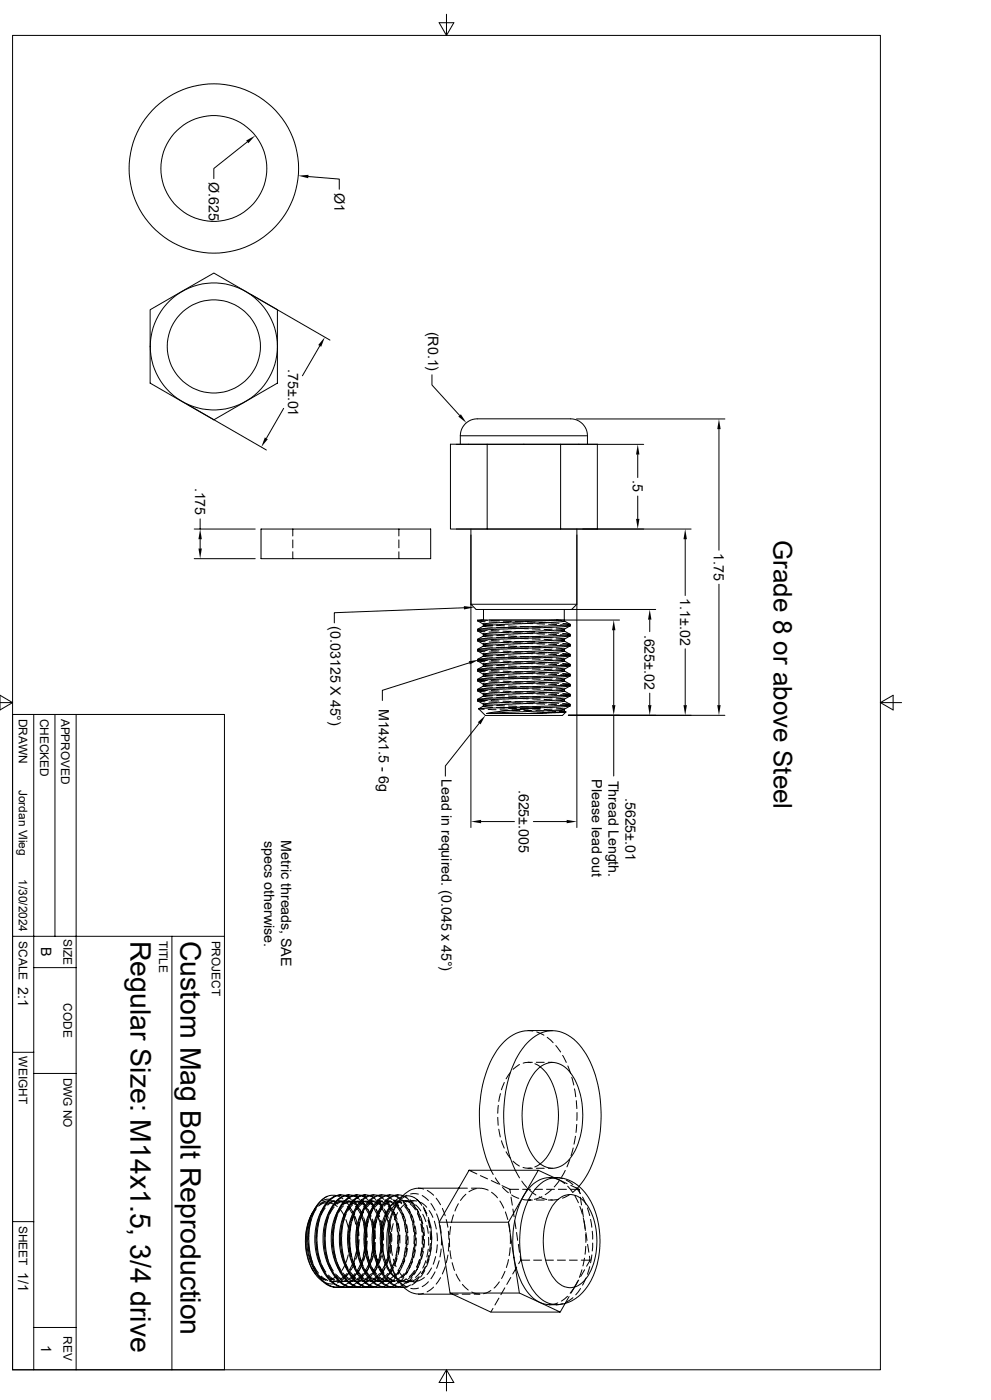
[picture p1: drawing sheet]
<svg xmlns="http://www.w3.org/2000/svg" width="297mm" height="420mm" viewBox="0 0 297 420" stroke-linecap="round" stroke-linejoin="round" font-family="sans-serif">
<g fill="none" stroke="#000" stroke-width=".3">
<path d="M3.8 10.6h260.1v400.3h-260.1zM133.8 4.3v6.3l2.2-3.8h-4.4l2.2 3.8M74.1 42.6l-10 7.9v3.1M92.4 53l9.3 .7v3.1M45 92.9l19.1-11 19 11v22l-19 11-9.6-5.5-9.5-5.5zM75.1 88.3l23.8 13.7M95.8 103.8l-5.2 8.9M129.5 112.4v3.1l8.3 9.1M56.1 121.3l23.7 13.7M85 122.5l-5.2 9M138 130.7h38.1M138 130.7v2.6"/>
<path d="M140.5 133.3h16.5M146 133.3v25.4M172.8 125.7h44.5M173.5 133.3h-5.5v25.4h11v-25.4M176.1 130.7v2.6M176.1 130.7a5.3 5.3 0 0 0-6.3-5.1h-25.6a5.3 5.3 0 0 0-6.2 5.1M191.1 136.4v6.9M192.9 133.3h-57.9v25.4h33M215.5 128.7v36.4M58.2 158.7h18.3M60 155.7v3M78.2 158.7h50.9v8.9h-50.9z"/>
<path d="M87.8 158.7v2.1M119.5 158.7v2.1M136.8 158.7h70.3M141.1 158.7v89.5M172.9 158.7v22.6l-1.6 1.5h-28.6l-1.6-1.5h31.8M191.1 148.8v6.9M58.2 167.6h18.3M60 161.8v2.7M87.8 162v2.3M87.8 165.5v2.1M119.5 162v2.3M119.5 165.5v2.1"/>
<path d="M172.9 160.5v87.7M205.4 161.8v16.8M215.5 175.3v36.2M139.1 182.3l-38.9 1.5v3.1M140.7 198.8l-26.1 8.3v3M143.2 188.8l2.8 .3M143.2 191.8l2.8 .3M143.2 194.8l2.8 .3M143.2 197.8l2.8 .3M143.2 195.3l2.2 .2M143.2 189.3l2.2 .2M143.2 188.8h.1"/>
<path d="M143.2 191.8h.1M143.2 194.8h.1M143.2 197.8h.1M143.2 188.8v.4M143.2 191.8v.4M143.2 194.8v.4M143.2 197.8v.4M143.2 186.3l1.7 .9M143.2 189.3l1.7 .9M143.2 192.3l1.7 1M143.2 195.3l1.7 1M143.2 198.3l1.7 1"/>
<path d="M143.2 198.3l2.2 .2M143.2 192.3l2.2 .2M143.2 186.3l2.2 .2M144.5 186l1.6 .1M144.5 186h22.4M144.5 186l-1.3 .3M144.5 186h-1.3v.2M144.9 187.2l2.8 .3M144.9 190.2l2.8 .3M144.9 196.2l2.8 .4M144.9 199.2l2.8 .4M144.9 196.2v.6"/>
<path d="M144.9 187.2v.6M144.9 190.2v.6M144.9 193.3v.5M144.9 199.2v.6M144.9 196.2h.1M144.9 199.2h.1M144.9 187.2h.1M144.9 190.2h.1M144.9 193.3h.1M144.9 187.8l2.7 .3M144.9 190.8l2.7 .3M144.9 193.8l2.7 .3"/>
<path d="M144.9 196.8l2.7 .3M144.9 199.8l2.7 .4M144.9 193.3l2.8 .2M144.9 187.8h.1M144.9 190.8h.1M144.9 193.8h.1M144.9 182.8v3.2M144.9 193.2v.1M144.9 187.8l-1.7 1M144.9 190.8l-1.7 1M144.9 193.8l-1.7 1M144.9 196.8l-1.7 1"/>
<path d="M144.9 199.8l-1.7 1M146.6 189.6l2.4 .1M146.6 198.6l2.4 .1M146.6 195.6l2.4 .1M146.6 192.6l2.4 .1M146.6 186.6l2.4 .1M146.7 186h39M147.2 189.2l2.4 .1M147.2 195.2l2.4 .1M147.2 198.2l2.4 .1M147.2 192.2l2.4 .1M147.3 186.2l2.3 .1"/>
<path d="M148.8 188.2l2.4 .1M148.8 191.2l2.4 .1M148.8 194.2l2.4 .2M148.8 197.2l2.4 .1M148.8 187.6l2.4 .1M148.8 190.6l2.4 .2M148.8 193.6l2.4 .2M148.8 196.6l2.4 .2M148.8 199.6l2.4 .1M150.2 198.8h2.3M150.2 195.7l2.3 .1M150.2 192.7l2.3 .1"/>
<path d="M150.2 189.7l2.3 .1M150.2 186.7l2.3 .1M150.7 189.4h2.5M150.8 192.3l2.4 .1M150.8 195.3l2.4 .1M150.8 198.3l2.4 .1M150.8 186.4h2.4M152.4 188.4l2.4 .1M152.4 191.4l2.3 .1M152.4 194.4l2.3 .1M152.4 197.4l2.4 .1M152.4 187.8l2.4 .1"/>
<path d="M152.4 190.8l2.4 .1M152.4 193.8l2.4 .1M152.4 196.8l2.4 .1M152.4 199.8l2.4 .1M153.7 198.9l2.4 .1M153.7 195.9l2.4 .1M153.7 192.9l2.4 .1M153.7 189.9h2.4M153.7 186.9h2.4M154.3 189.5l2.4 .1M154.3 192.5h2.4M154.3 195.5h2.4"/>
<path d="M154.3 198.5h2.4M154.4 186.5l2.4 .1M155.9 194.5l2.4 .1M156 188.5l2.3 .1M156 191.5l2.3 .1M156 197.5l2.3 .1M156 187.9l2.4 .1M156 196.9l2.4 .1M156 190.9l2.4 .2M156 193.9l2.4 .2M156 199.9l2.4 .1M157.3 190l2.4 .1"/>
<path d="M157.3 199l2.4 .1M157.3 196l2.4 .1M157.3 193l2.4 .1M157.3 187l2.4 .1M157.9 189.6l2.4 .1M157.9 195.6l2.4 .1M157.9 198.6l2.4 .1M157.9 192.6l2.4 .1M158 186.6l2.4 .1M159.5 188.7l2.4 .1M159.5 191.7l2.4 .1M159.5 194.7l2.4 .1"/>
<path d="M159.5 197.7l2.4 .1M159.6 188.1l2.3 .1M159.6 191.1l2.3 .1M159.6 194.1l2.3 .1M159.6 197.1l2.3 .1M160.9 199.1l2.3 .1M160.9 196.1l2.3 .1M160.9 193.1l2.3 .1M160.9 190.1l2.3 .1M160.9 187.1l2.3 .1M161.5 189.7l2.4 .1M161.5 192.7l2.4 .1"/>
<path d="M161.5 195.7l2.4 .1M161.5 198.7l2.4 .1M161.5 186.7l2.5 .1M163.1 188.8l2.4 .1M163.1 191.8l2.3 .1M163.1 194.8l2.3 .1M163.1 197.8l2.4 .2M163.1 188.2l2.4 .1M163.1 191.2l2.4 .1M163.1 194.2l2.4 .2M163.1 197.2l2.4 .2M164.4 199.3l2.4 .1"/>
<path d="M164.4 196.3l2.4 .1M164.4 193.3l2.4 .1M164.4 190.2l2.4 .2M164.4 187.2l2.4 .2M165.1 189.9h2.3M165.1 192.9l2.3 .1M165.1 195.9l2.3 .1M165.1 198.9l2.3 .1M165.1 186.9l2.4 .1M166.6 192l2.4 .2M166.6 195l2.4 .2M166.7 189l2.3 .3"/>
<path d="M166.7 198l2.3 .2M166.7 188.4l2.3 .3M166.7 191.4l2.3 .3M166.7 197.4l2.3 .3M166.7 194.4l2.4 .3M166.9 186l1.4 .1M166.9 186h2.3v.3M166.9 186l-18.9 .9-3.1 .3M168 190.4l2.9 .4M168 199.4l2.9 .3M168 196.4l2.9 .4M168 193.4l2.9 .4"/>
<path d="M168 187.4l2.9 .3M168.6 190l2.2 .3M168.6 196l2.2 .3M168.6 199.1l2.2 .2M168.7 193l2.1 .3M168.7 187l2.2 .3M169.1 186.3l-2.4 .3-16.3 .7-5.5 .5M169.1 192.3l-2.5 .4-18.1 .7-3.6 .4M169.1 195.3l-3.3 .4-16.5 .7-4.4 .4M169.1 186.3h.1M169.1 189.3h.1M169.1 192.3h.1"/>
<path d="M169.1 195.3h.1M169.1 198.3l1.8 1M169.1 182.8v3.2M169.2 189.3l-3.3 .4-16.5 .7-4.5 .4M169.2 197.7l-.1 .7-1.5 .2-18.4 .8-4.3 .4M169.2 188.7v.6M169.2 191.7v.6M169.2 194.7v.6M169.2 191.7h.1M169.2 194.7h.1M169.2 197.7h.1M169.2 186.3l1.7 1"/>
<path d="M169.2 189.3l1.7 1M169.2 192.3l1.7 1M169.2 195.3l1.7 1M170.8 190.3l-3.3 .4-19.6 .7-4.7 .4M170.8 193.3l-3.3 .4-19.8 .7-4.5 .4M170.8 196.3l-3.5 .4-19.7 .7-4.4 .4M170.8 199.3l-2.8 .3-20.4 .8-4.4 .4M170.9 187.3v.4l-1.9 1.1-.8 .1-20.3 1-3 .3M170.9 190.8l-1.9 1-.8 .1-19.6 .9-3.7 .4M170.9 193.8l-1.9 1-1.3 .2-18.3 .8-4.5 .4M170.9 196.8l-1.8 1-1.4 .2-18.4 .8-4.4 .4M170.9 199.8l-1.8 1-1 .2-19.7 .8-3.5 .4"/>
<path d="M170.9 187.3l-3.3 .4-19.7 .7-4.7 .4M170.9 199.8l-4.4 .4-19.6 .7-3.7 .4M170.9 196.8l-4.2 .3-19.8 .8-3.7 .4M170.9 193.8l-4.1 .3-20.6 .8-3 .4M170.9 190.8l-5 .4-20.4 .7-2.3 .4M170.9 187.7l-4.9 .5-19.7 .7-3.1 .4M170.9 187.7h.1M170.9 190.8h.1M170.9 190.3v.5M170.9 193.3v.5M170.9 196.3v.5M170.9 199.3v.5"/>
<path d="M170.9 196.8h.1M170.9 193.8h.1M170.9 182.8h25.6M183.9 189.1v22.4M194.7 185.9v3.6M205.4 194.6v16.9M0 210.8h3.8l-3.8-2.2v4.4l3.8-2.2M3.8 214.3h63.5v196.6h-63.5zM10.1 214.3v196.6M16.5 214.3v66.6M22.8 214.3v196.6M143.2 200.8l2.8 .3"/>
<path d="M143.2 203.8l2.8 .3M143.2 206.8l2.8 .3M143.2 209.8l2.8 .3M143.2 210.3l2.2 .2M143.2 204.3l2.2 .2M143.2 201.3l2.2 .2M143.2 200.8h.1M143.2 200.8v.5M143.2 203.8v.5M143.2 206.8v.5M143.2 209.8v.5M143.2 209.8h.1"/>
<path d="M143.2 201.3l1.7 1M143.2 204.3l1.7 1M143.2 207.3l1.7 .9M143.2 210.3l1.7 .9M143.2 207.3l2.2 .2M143.5 212.6l5.2-.3h13.3l-11 1-5.1 .7M143.5 212.6l1.6 .2M143.5 212.6l2 2h23.1l1-1M143.6 217l-10.1 12.8v3M144.9 205.2l2.8 .4M144.9 208.2l2.8 .4M144.9 208.2v.6"/>
<path d="M144.9 211.2v.6M144.9 202.2v.6M144.9 205.2v.6M144.9 205.2h.1M144.9 208.2h.1M144.9 208.2v.1M144.9 211.2v.1M144.9 202.8l2.7 .4M144.9 205.8l2.7 .4M144.9 208.8l2.7 .4M144.9 211.8l2.7 .4M144.9 202.2l2.8 .4"/>
<path d="M144.9 211.2l2.8 .4M144.9 202.8h.1M144.9 205.8h.1M144.9 202.2h.1M144.9 211.2h.1M144.9 211.8l-1.4 .8M144.9 202.8l-1.7 1M144.9 205.8l-1.7 1M144.9 208.8l-1.7 1M146.3 212.9h2.4M146.6 210.6l2.4 .1M146.6 204.6l2.4 .1"/>
<path d="M146.6 207.6l2.4 .1M146.6 201.6l2.4 .1M147.2 201.2l2.4 .1M147.2 204.2l2.4 .1M147.2 210.2l2.4 .1M147.2 207.2l2.4 .1M148.8 200.2l2.4 .1M148.8 203.2l2.4 .1M148.8 206.2l2.4 .1M148.8 209.2l2.4 .1M148.8 212.2l2.4 .1M148.8 202.6l2.4 .1"/>
<path d="M148.8 205.7h2.4M148.8 208.6l2.4 .1M148.8 211.6l2.4 .2M149.9 212.9l2.4 .1M150.2 210.8l2.3 .1M150.2 207.8l2.3 .1M150.2 204.8l2.3 .1M150.2 201.8h2.3M150.7 210.4h2.5M150.8 201.3l2.4 .1M150.8 204.3l2.4 .1M150.8 207.3l2.4 .1"/>
<path d="M152.4 200.4l2.3 .1M152.4 203.4l2.3 .1M152.4 206.4l2.3 .1M152.4 209.4l2.3 .1M152.4 212.4l2.3 .1M152.4 202.8l2.4 .1M152.4 205.8l2.4 .1M152.4 208.8l2.4 .1M152.4 211.8l2.4 .1M153.5 213l2.3 .1M153.7 210.9l2.4 .1M153.7 207.9l2.4 .1"/>
<path d="M153.7 204.9l2.4 .1M153.7 201.9l2.4 .1M154.3 201.5h2.4M154.3 204.5l2.4 .1M154.3 207.5l2.4 .1M154.3 210.5l2.4 .1M155.9 200.5l2.4 .1M155.9 203.5l2.4 .1M155.9 212.6h2.4M156 206.5l2.3 .1M156 209.5l2.3 .1M156 206h2.4"/>
<path d="M156 209h2.4M156 202.9l2.4 .1M156 212h2.4M157 213.1l2.4 .1M157.3 211l2.4 .1M157.3 205l2.4 .1M157.3 208l2.4 .1M157.3 202l2.4 .1M157.9 201.6l2.4 .1M157.9 204.6l2.4 .1M157.9 210.6l2.4 .1M157.9 207.6l2.4 .1"/>
<path d="M159.5 200.7l2.4 .1M159.5 203.7l2.4 .1M159.5 206.7l2.4 .1M159.5 209.7l2.4 .1M159.5 212.7l2.4 .1M159.6 200.1l2.3 .1M159.6 203.1l2.3 .1M159.6 206.1l2.3 .1M159.6 209.1l2.3 .1M159.6 212.1l2.3 .1M160.6 213.2l2.4 .1M160.9 211.2h2.3"/>
<path d="M160.9 208.2h2.3M160.9 205.1l2.3 .1M160.9 202.1l2.3 .1M161.5 201.7l2.4 .1M161.5 204.7l2.4 .1M161.5 207.7l2.4 .1M161.5 210.7l2.4 .1M163.1 200.8l2.3 .2M163.1 203.8l2.3 .2M163.1 206.8l2.3 .2M163.1 209.8l2.3 .1M163.1 212.9h2.3"/>
<path d="M163.1 200.2l2.4 .2M163.1 203.2l2.4 .2M163.1 206.2l2.4 .2M163.1 209.3l2.4 .1M163.1 212.3h2.4M164.2 213.3l2.3 .1M164.4 211.3l2.4 .1M164.4 208.3l2.4 .1M164.4 205.3l2.4 .1M164.4 202.3l2.4 .1M165.1 201.8l2.3 .2M165.1 204.9l2.3 .1"/>
<path d="M165.1 207.9l2.3 .1M165.1 210.9l2.3 .1M166.6 201l2.4 .3M166.6 204l2.4 .3M166.6 213l2.4 .3M166.7 207l2.3 .3M166.7 210l2.3 .3M166.7 200.4l2.3 .3M166.7 206.4l2.3 .3M166.7 209.4l2.3 .3M166.7 203.4l2.4 .3M166.7 212.4l2.4 .3"/>
<path d="M167.7 213.4l1.9 .2M168 211.5l2.9 .3M168 205.4l2.9 .3M168 208.4l2.9 .3M168 202.4l2.9 .3M168.6 202.1l2.3 .2M168.6 205.1l2.2 .2M168.6 211l2.2 .3M168.7 208.1l2.2 .2M169.1 207.3h.1M169.2 201.3l-2.8 .4-18.1 .7-3.4 .4M169.2 204.3l-2.9 .4-16.4 .7-5 .4"/>
<path d="M169.2 207.3l-3 .4-17.2 .7-4.1 .4M169.2 210.3l-3 .4-16.4 .7-4.9 .4M169.2 213.3l-3 .4-8.1 .3M169.2 209.8h.1M169.2 200.7v.6M169.2 203.8v.5M169.2 206.8v.5M169.2 209.8v.6M169.2 212.7v.6M169.2 200.7h.1M169.2 203.8h.1M169.2 206.8h.1"/>
<path d="M169.2 201.3l1.7 1M169.2 204.3l1.7 1M169.2 207.3l1.7 1M169.2 210.3l1.7 1M169.2 213.3l.4 .3M169.6 213.6l-10.4 .4h-13.3M170.3 214.6h47M170.8 205.3l-2.9 .4-21.3 .8-3.4 .3M170.8 211.3l-3.8 .4-17 .6M170.9 202.8l-1.8 1-1.5 .2-18.5 .8-4.2 .4M170.9 205.8l-1.8 1-.7 .1-19.4 .9-4.1 .4M170.9 208.8l-1.8 1-1.1 .2-19.8 .9-3.3 .3"/>
<path d="M170.9 211.8l-1.8 1-1.2 .2-22 1M170.9 202.3l-2.9 .3-20.5 .8-4.3 .4M170.9 208.3l-3 .4-19.6 .7-5.1 .4M170.9 211.8l-8.9 .5M170.9 208.7l-3.6 .4-20.6 .8-3.5 .4M170.9 205.7l-4.5 .5-19.7 .7-3.5 .4M170.9 202.7l-3.5 .4-19.7 .7-4.5 .5M170.9 202.7h.1M170.9 205.7h.1M170.9 208.7h.1M170.9 202.3v.4M170.9 205.3v.4"/>
<path d="M170.9 208.3v.4M170.9 211.3v.5M183.9 214.6v18.2M194.7 207.9v3.6M263.9 210.8l3.8 2.2v-4.4l-3.8 2.2h6.3M144.2 246.5h10M159.9 246.5h9.9M3.8 280.9h63.5M10.1 290.3h12.7M51.5 280.9v130M3.8 315.7h6.3M155.7 319.4l-1.9 1.4"/>
<path d="M158.3 309.2a12.4 12.4 0 0 0-10 7 39.5 39.5 0 0 0-.5 36.1M158.3 318.7h1.3M159.1 318.8l-2.3 .1M160.3 319.1a13 13 0 0 1 6.4 9.5 24.4 24.4 0 0 1-3 18.7l-1.8 1.9-1.6 .9M160.7 318.7h2.4M160.9 309.6l2.1 1M164 311.2l1.8 1.6M164.3 318.7h1.3M165.6 309.2h-7.3l1.4 .1M166.6 313.6l1.4 2M168.6 316.6l1.1 2.1M170.2 319.8l.8 2.2"/>
<path d="M10.1 322h12.7M149.2 335.2l.1 2.4M149.4 331.6l-.2 2.4M149.5 338.8l.4 2.3M150 328.1l-.5 2.3M151.1 324.7l-.8 2.2M153 321.7l-1.3 1.9M161 320.8a6 6 0 0 1 9.7 .7 23.5 23.5 0 0 1 3.2 19.3 13.8 13.8 0 0 1-5.8 9 6.4 6.4 0 0 1-8.3-2.9 24.2 24.2 0 0 1 0-24.6zM171.4 323.2l.6 2.3M172.2 326.6l.4 2.4M172.7 330.2l.2 2.4M172.8 337.3l-.2 2.4"/>
<path d="M172.9 333.8v2.3M98 358.9a11.3 11.3 0 0 0-5.2 7.8M98 358.9l1.3-.3h1.2l1.4 .4 .9 .7M98 358.9l-1.6 1.1-1.5 1.9-1.1 2.3-.7 2.4-.6 4.6 .5 5.3 .9 2.8 1 2.3 1.1 1.6 1.2 1.4 1.8 1.1 1.4 .5h1.4l1.8-.7M98.8 359.7l-1.3 .1-.9 .5M102.4 358.5l-1.6 .1-1.5 .8-1.3 1.2-1.2 1.7-.8 1.8-.8 2.5-.5 3.4v2.7l.2 2.5 .6 2.9 1.9 4.2 1.3 1.7 1.3 1.1 1.8 .9 1.8 .2M103.3 358.6l2 1.2M104.8 359.2l-2.1-.7-1.7 .2-2 1.2-1.4 1.7-1.4 2.8-.7 2.6-.5 3.2v3l.3 2.5 .9 3.3 1.2 2.7 1.3 1.9 1.6 1.5 2 .9 2 .2 1.8-.6M104.8 358.5l-1.2 .1-1.4 .5-1.7 1.5-1.1 1.5-1 2-.8 2.6-.4 3.3-.1 2.5 .3 3 .7 2.9 1 2.5 1.1 1.9 1.4 1.6 1.3 1 1.7 .7 1.4 .1M105.7 359.9l1.5 1.8M105.7 358.7l2 1.1M107.2 359.2l-1.8-.7-2 .2-1.7 1-1.7 1.9-1.4 2.8-.8 3-.3 2.8v2.8l.3 2.7 .9 3.4 1.1 2.6 1.4 1.9 1.2 1.3 2 1.1 2.3 .2 1.8-.6"/>
<path d="M107.3 358.5l-1.4 .1-1.5 .7-1.5 1.3-1.2 1.7-1.1 2.5-.5 1.9-.5 3.3v2.7l.3 2.8 .6 2.9 .9 2.3 1.2 2 1.4 1.7 1.2 .9 1.6 .7 1.7 .2M108.2 359.9l1.5 1.8M108.2 358.6l2 1.2M109.7 359.2l-1.8-.7-1.7 .1-1.6 .8-1.6 1.4-1.4 2.3-.8 2.3-.7 3.4-.2 3.6 .3 3.3 .9 3.4 1.1 2.5 1.4 2 1.9 1.7 1.7 .7 2 .2 1.8-.6M109.7 358.5l-1.8 .2-1.6 1-1.4 1.4-.8 1.3-.9 2.1-.7 2.2-.4 3.3-.1 2.7 .4 3.3 .6 2.4 1 2.5 1 1.8 1.6 1.8 1 .8 1.6 .7 1.8 .2M110.6 359.9l1.5 1.8M110.6 358.7l2 1.1M112.1 359.2l-2.1-.7-1.6 .2-1.8 1-1.7 1.9-1.4 2.8-.8 3-.3 2.8v3l.4 3.2 .8 2.7 1.2 2.7 1.3 1.8 1.6 1.5 1.6 .9 2.3 .2 1.9-.6M112.2 358.5l-1.7 .2-1.5 .8-1.3 1.2-1.3 2-.9 2.2-.7 2.6-.3 5.2 .4 3.3 .6 2.6 1.6 3.5 1.5 1.9 1.3 1.1 1.8 .9 1.7 .2M113.1 359.9l1.5 1.8M113.1 358.6l2 1.2M114.6 359.2l-1.7-.7-1.6 .1-1.8 .8-1.6 1.5-1.3 2.2-.9 2.3-.7 3-.2 4 .4 3.3 .7 2.9 1.2 3 1.4 2 1.9 1.7 1.9 .8h2l1.6-.5"/>
<path d="M114.6 358.5l-1.5 .1-1.6 .8-1.3 1.3-1.2 1.7-.9 2.1-.8 2.9-.4 3.1v2.3l.4 3.2 .6 2.4 .9 2.3 1.1 2 1.6 1.9 1.3 .8 1.3 .6 1.8 .2M115.5 359.9l1.6 1.8M115.5 358.6l2.1 1.2M117.1 359.2l-2.1-.7-1.7 .2-1.9 1.1-1.5 1.8-1.3 2.4-.9 3.4-.4 2.6v3.3l.4 3.1 1 3.2 .9 2.1 1.6 2.1 1.4 1.3 2 .9 1.9 .2 1.9-.6M117.1 358.5l-1.6 .1-1.4 .7-1.5 1.4-1.1 1.7-1 2.1-.8 3-.3 2.3v3l.4 3.2 .6 2.6 1.6 3.5 1.4 1.9 1.7 1.4 1.5 .6 1.7 .2M118 359.9l1.5 1.8M118 358.7l1 .4 1 .7M119.5 359.2l-1.8-.7-1.5 .1-1.7 .7-1.7 1.6-1.4 2.4-1 2.9-.6 3.3-.1 2.9 .5 4 .8 2.9 1.1 2.4 1.5 2.1 1.5 1.3 2 1 1.8 .1 1.9-.6M119.5 358.5l-1.5 .1-1.5 .8-1.5 1.4-1.1 1.6-.9 2.1-.8 3-.4 3v2.5l.4 2.9 .6 2.5 .9 2.3 1.2 2 1.6 1.9 1.2 .8 1.6 .7 1.5 .1M120.4 358.6l2.1 1.2M120.4 359.9l1.6 1.8M120.4 359l-1.3 .7-1.5 1.3-.9 1.3-1 2.1-.6 2-.5 2.7-.2 3 .2 2.3"/>
<path d="M121.6 358.7l2 .3a5.6 5.6 0 0 1 2.5 2M121.9 358.6l-1.9 1.4M122 359.2l-1.8-.7-1.9 .1-1.8 1-1.7 2-1.3 2.6-.9 3-.4 2.8v2.6l.2 2.7 .8 3.4 1.3 2.9 1.2 1.9 1.7 1.6 1.8 .9 1.4 .2 1.7-.2M122.9 359.9l1.5 1.8M123.1 358.2h2.3M124.9 359.8l1.5 1.8M125.4 356.4h14.7M125.4 356.4a8.3 8.3 0 0 0-6.9 5.6 24.9 24.9 0 0 0 1 22.4 7.8 7.8 0 0 0 5.9 3.8M125.4 356.4l1.6 .3M126.5 358.6l1.9 1.5M128.1 357.1l1.9 1.5M130.7 359.5l1.3 1.9"/>
<path d="M139.6 358.3l-1.6 1.8M140.6 351.1l-9 15.5M140.6 351.1l2.3 1.1M140.6 351.1h20.7M141.3 356.4h2.5M142.7 356.6l-2.2 .9M144 352.7l2.1 1M144 356.5l2.3 .5M147.2 354.2l2.2 1M147.3 357.7l1.8 1.6M148.5 353.4l1.3 1.9M150.3 342.2l.8 2.2"/>
<path d="M150.5 355.7l2.3 1.1M150.6 356.2l1.8 1.6M151.7 345.5l1.3 2M153.2 359.2l.3 2.3M153.3 358.5l2.2 1M153.8 348.4l1.9 1.4M155.4 356.8h-2.6l.2 1.2M155.7 353.4a39.6 39.6 0 0 1-3.1-30.4 20.8 20.8 0 0 1 8.8-12.7 9.3 9.3 0 0 1 11.4 2.2 31 31 0 0 1 7.3 20.6 34.4 34.4 0 0 1-5.9 21.9l-2.5 2.7M156.4 354.3l1.5 1.9M156.6 359.8l2.4 .2M156.6 356.8h2.4M156.8 350.2l2.3 .2"/>
<path d="M158.3 350.5h1.3M158.7 357l1.9 1.5M160.2 356.8h2.4M160.7 350.5h2.4M161.6 359.1l2.3 .7M162.4 359l-2.3 .8M163.8 356.8h2.4M164.3 350.5h1.3M164.6 353.3a9.4 9.4 0 0 0-7.7 5.6 29.5 29.5 0 0 0 .5 27.7 9 9 0 0 0 7.2 4.8M164.6 353.3l2.9 .6M164.6 353.3h3.1l2.6 .6 2.6 1.5 2.1 2 2 2.9 1.4 3 1.1 4.3 .3 3.1-.1 3.9-.8 4.9-1 3-1.4 2.8-1.9 2.4-2 1.8-3.1 1.5-2.8 .4M165.3 356.9l-1.9 1.5"/>
<path d="M167.3 356.8h2.5M167.4 359.8l-2.3 .2M167.5 353.9l1.7 1.1M167.5 353.9l-6.2-2.8-8.9 15.5M167.5 353.9l2.5 1.2M167.6 354.2l-1.5 1.9M168.6 353.6a7.6 7.6 0 0 0-8.5 3.5 27.8 27.8 0 0 0-3.9 20.6 18.8 18.8 0 0 0 6.7 12.5l1.5 .7 2.3 .5M169.4 351.1l-1.1 2.1M169.7 354l2 1.4M170.1 355.9l1.5 1.8M170.7 358.4l-2.1 1.1M170.8 347.8l-.9 2.3"/>
<path d="M170.9 356.8h2.7M171.1 355.6l2.5 1.2 .2 1.2M171.8 344.4l-.6 2.3M172.3 358.7l1.1 2.1M172.5 340.9l-.5 2.3M172.6 356.2l1.4 1.9M173.9 359.2l.4 2.3M174.6 359.1l1 2.2M3.8 366.5h6.3M92.4 373l.3 2.4M92.5 369.5l-.1 2.4M93 376.6l.7 2.2"/>
<path d="M93.2 366l-.5 2.3M93.3 364.6l-.9 2.4-.7 3.5v2.8l.3 2.9 .7 2.5 1 2.3 1.4 2 1.4 1.2M93.3 364.6l-1.2 3.9-.2 2.3 .1 3 1 4.4 1 2.3 .9 1.3M93.5 364.1a18.3 18.3 0 0 0 0 16.4M93.7 363.7l-.2 .4M94.2 379.9l1.3 2M94.2 362.8l-1.2 3-.8 4.2v3.3l.8 4.5 1.3 3.3 2.1 3 2.3 1.7 2.1 .4M94.4 362.5l-.2 .3M94.7 362.4l-1.2 1.7M94.7 362.8l-1.1 2.1M94.9 372.6l.2 2.4M95 369.1l-.2 2.3"/>
<path d="M95.1 361.8l-1.8 2.8M95.3 376.1l.7 2.3M95.6 361l-1.4 1.8M95.8 365.6l-.6 2.3M96.4 379.5l1.3 2.1M97 362.3l-1.2 2.1-.8 2.2-.5 2.6-.1 3.6 .6 4.2 1 2.6 1.4 2.2M97.3 372.2l.2 2.4M97.4 360.5l-1.9 1.3M97.5 362.4l-1.2 2M97.5 368.6l-.2 2.4M97.7 375.7l.6 2.3M97.8 360.8l-.8 .1-1.4 .8"/>
<path d="M98.2 360.2l-.8 .2-1.3 .7M98.4 365.2l-.7 2.3M98.6 360.2l.9 .1 1.3 .5M98.6 360.2h.2M98.7 379.1l1.2 2.1M99 360.9l2.1 1M99.5 362.3l-1.3 2.1-.7 2.2-.6 2.5-.1 3.7 .7 4.2 1 2.8 1.3 2M99.7 371.7l.2 2.4M99.9 360.3l-1 .4-1.1 .7M100 360.1l1.1 .9-1.7-.7M100 368.2l-.2 2.3M100.1 375.3l.5 2.3"/>
<path d="M100.2 362.1l-1.3 2M100.3 360.3l-1 .4-1.1 .8M100.8 360.2h.4M101 378.7l1.1 2.2M101 364.7l-.7 2.3M101.1 360.2l1 .2 1.2 .7M101.4 360.2l1.3 .3 .9 .6M101.9 362.8l1.3 2M101.9 362.3l-1 1.7-1 2.7-.6 3.3v2.7l.3 2.7 .7 2.7 1 2.4 1 1.3M102.2 371.3l.1 2.4M102.4 360.3l-1.1 .4-1 .7M102.4 374.9l.6 2.3"/>
<path d="M102.6 367.7l-.4 2.4M102.9 361.7l-1.4 2M103.2 360.2l-1 .3-1.2 .7M103.2 360.2h.5M103.2 379.8l-1.3 2M103.3 378.3l1 2.2M103.5 360.2l1.1 .3 1.1 .6M103.7 360.4l1.4 2M103.7 365.9l.7 2.3M103.7 364.3l-.8 2.3M104.1 361.9l1.4 2M104.4 376.5l-.7 2.3"/>
<path d="M104.4 360.3l1.1 .4 .9 .6M104.4 362.3l-1 1.5-1.1 2.9-.5 3.3-.1 3 .5 3.2 .8 2.6 1.7 3M104.5 361.9l1.4 1.9M104.6 369.4l.2 2.3M104.6 370.8l.1 2.4M104.8 360.3l-1.1 .4-1 .7M104.8 372.9l-.2 2.4M104.8 374.4l.5 2.4M105.1 367.3l-.4 2.4M105.6 363.4l.8 2.3M105.6 377.9l1 2.2M105.6 360.2h.5"/>
<path d="M105.7 361.4l-1.5 1.9M105.7 379l-1.1 2.1M105.9 365l.7 2.2M106 360.2l1.3 .4 .9 .5M106 360.2l-.9 .1-1.3 .7M106.1 360.7l1.3 2M106.3 378.9l-1.1 2.1M106.3 363.9l-.9 2.2M106.4 364.9l.7 2.3M106.5 377.4l-.8 2.3M106.6 361.9l1.3 2M106.7 366.8l.4 2.3"/>
<path d="M106.8 375.5l-.6 2.4M106.8 362.3l-.9 1.5-1.1 2.9-.5 2.7-.2 2.5 .7 5 1.1 2.9 1.3 2M106.8 368.4l.3 2.4M107.1 372l-.2 2.4M107.1 373.9l-.3 2.4M107.1 370.4v2.4M107.2 370.3v2.4M107.2 360.3l-2 1.1M107.2 374l.4 2.3M107.2 360.4l2 1.2M107.3 362.2l1.2 2M107.3 375.5l-.6 2.2"/>
<path d="M107.3 368.3l.3 2.4M107.6 371.9l-.2 2.4M107.7 366.9l-.5 2.3M107.8 362.8l1 2.2M107.9 377.5l.9 2.2M107.9 363.8l.8 2.2M108.1 360.2h.5M108.2 379l-1.1 2.1M108.4 365l.7 2.2M108.4 360.2l.9 .2 1.3 .7M108.5 361.1l-1.6 1.8M108.5 379.3l-1.1 2"/>
<path d="M108.6 377.8l-.8 2.3M108.6 360.7l1.3 2M108.9 360.2l-1.2 .1-1.1 .4M109 363.6l-1 2.1M109 365.3l.6 2.3M109 367.2l.3 2.3M109 361.9l1.4 2M109.1 366.1l.4 2.4M109.2 376.8l-.7 2.3M109.2 375.5l-.6 2.4M109.3 374.3l-.4 2.3M109.3 362.3l-1.2 2-.9 2.5-.5 3-.1 3 .3 2.6 .7 2.6 .8 1.9 1.2 1.9"/>
<path d="M109.3 368.4l.3 2.4M109.4 370.7l-.1 2.4M109.6 372l-.2 2.4M109.6 370v2.3M109.6 375.9l-.6 2.3M109.6 373.5l.4 2.4M109.6 369.7l.1 2.3M109.7 360.3l-2 1.1M109.7 373.2l-.3 2.4M109.9 368.8l.2 2.3M110 362.5l1.2 2.1M110.1 372.3l-.3 2.4"/>
<path d="M110.1 360.5l1.9 1.4M110.2 366.4l-.4 2.4M110.3 377.1l.7 2.2M110.3 362.8l.9 2.2M110.4 363.8l.7 2.2M110.5 360.2h.5M110.7 379l-1.1 2.1M110.8 365l.7 2.2M110.8 379.7l-1.2 2M110.9 360.2l1 .2 1.2 .7M111 377.8l-.7 2.3M111 360.7l1.4 2"/>
<path d="M111.3 360.9l-1.7 1.6M111.4 367.2l.4 2.3M111.5 361.9l1.3 2M111.5 366.1l.5 2.4M111.6 365.7l.6 2.3M111.6 363.2l-1 2.1M111.6 376.8l-.6 2.3M111.7 375.5l-.6 2.3M111.7 374.3l-.4 2.3M111.8 362.3l-1 1.5-.9 2.3-.7 3-.1 2.8 .2 2.7 .4 2.3 .9 2.5 1.5 2.4M111.8 368.4l.2 2.4M111.8 360.3l-1.2-.1-1.1 .3"/>
<path d="M111.8 370.7v2.4M112 376.3l-.7 2.3M112 372l-.2 2.4M112.1 373.1l.3 2.4M112.1 369.5l-.1 2.4M112.1 369.7l.1 2.3M112.1 360.3l-1.1 .4-.9 .7M112.1 373.2l-.2 2.4M112.4 360.4l1.6-.2 .7 .2M112.4 369.2l.1 2.4M112.5 372.7l-.3 2.4M112.6 376.6l.7 2.3"/>
<path d="M112.7 362.9l1.1 2.1M112.7 362.8l1 2.2M112.8 366l-.5 2.3M112.9 363.8l.7 2.2M112.9 360.7l1.8 1.6M113 360.2h.5M113.1 379l-1.1 2.1M113.3 365l.7 2.2M113.3 360.2l1.4 .4 .8 .5M113.5 360.7l1.3 2M113.8 380l1.3 2M113.9 367.2l.3 2.3"/>
<path d="M113.9 361.9l1.3 2M114 366.1l.4 2.4M114.1 376.7l-.6 2.4M114.1 375.5l-1.4 4.6M114.1 360.7l-1.8 1.5M114.2 362.3l-1 1.5-.8 2.1-.6 2.4-.3 2.8 .1 2.9 .4 2.2 1.5 4.1M114.2 366.1l.5 2.4M114.2 374.3l-.4 2.3M114.2 368.4l.3 2.4M114.3 370.7v2.4M114.3 362.8l-1.1 2.1M114.3 376.7l-.7 2.3"/>
<path d="M114.5 372l-.2 2.4M114.5 372.7l.1 1.7M114.6 369.7v2.3M114.6 360.3l-1.2 .5-.8 .6M114.6 373.2l-.3 2.4M114.6 374.3a12.6 12.6 0 0 0 4.4 9.3M114.6 369.1l-.1 2.4M114.9 369.7v2.3M114.9 373.2l-.3 2.4M115.2 362.8l.9 2.2M115.2 360.3l1.1-.1 1.3 .4M115.3 363.8l.7 2.2"/>
<path d="M115.4 365.6l-.6 2.3M115.4 363.3l1 2.1M115.4 360.2h.6M115.6 379l-1.1 2.1M115.7 365l.8 2.2M115.8 360.2l.9 .2 1.2 .7M115.8 360.9l1.6 1.7M116 377.8l-.9 2.3M116 360.7l1.2 2M116.3 367.2l.4 2.3M116.4 361.9l1.3 2M116.4 366.1l.5 2.4"/>
<path d="M116.5 376.8l-.6 2.3M116.6 375.5l-.6 2.4M116.6 374.3l-.4 2.3M116.7 368.4l.2 2.4M116.7 377.1l-.8 2.3M116.8 366.6l.4 2.3M116.8 370.7l-.1 2.4M116.9 372l-.1 2.4M117 360.5l-1.9 1.4M117 369.7l.1 2.3M117.1 360.3l-1.3 .5-.8 .6M117.1 362.5l-1.3 2"/>
<path d="M117.1 373.2l-.3 2.4M117.2 370.6v2.4M117.2 374.2l.4 2.4M117.3 373.6l-.3 2.4M117.3 370.1l.1 2.3M117.6 362.8l.9 2.2M117.7 363.8l.8 2.2M117.9 367.1l-.6 2.3M117.9 360.2h.5M117.9 377.7l.8 2.3M118 379l-1.1 2.1M118.1 363.6l.9 2.2"/>
<path d="M118.2 360.2l1.2 .1 1 .5M118.2 365l.7 2.2M118.2 360.2l1.1 .3 1.1 .6M118.3 362.2a22.4 22.4 0 0 0 0 20.2M118.4 377.8l-.8 2.3M118.4 360.7l1.3 2M118.5 360.7l-.9 .6-1.3 1.5-1.4 3-.8 3.6-.1 3.6 .8 4.5 1.5 3.4 2 2.3 2.1 1.1M118.6 361.2l1.5 1.8M118.8 367.2l.3 2.3M118.8 361.9l1.4 2M118.9 366.1l.4 2.4M119 361.1l-.7 1.1"/>
<path d="M119 375.5l-.6 2.3M119 377.6l-.9 2.2M119 376.7l-.6 2.4M119 361.1a13 13 0 0 0-4.4 10.2 15.2 15.2 0 0 0 3.8 11.9l.6 .4M119 374.3l-.3 2.3M119.1 368.4l.3 2.4M119.2 370.7v2.4M119.2 363.8l-1 2.1M119.3 360.8l-1 1.4M119.3 367l.4 2.3M119.4 372l-.2 2.4M119.5 369.7v2.3"/>
<path d="M119.5 373.2l-.2 2.4M119.6 360.3l1.1-.1 1.2 .4M119.7 374.1l-.4 2.3M119.8 360.3l-1.3 .7-.7 .6M119.8 370.5v2.4M120.1 362.8l.9 2.2M120.1 360.5l-1.1 .6M120.2 363.8l.7 2.2M120.4 360.2h.5M120.5 379l-1.1 2.1M120.6 365l.8 2.2M120.7 364l.9 2.3"/>
<path d="M120.9 377.8l-.8 2.3M120.9 360.7l1.2 2M121 360.2l1 .2 1.2 .6M121.2 367.2l.4 2.3M121.3 361.9l1.3 2M121.3 378l-2 4.3M121.3 366.1l.5 2.4M121.3 360.2l2.3 .6M121.4 361.5l1.4 1.9M121.5 375.5l-.6 2.3M121.5 376.8l-.7 2.3M121.5 361.1l-1.7 1.7"/>
<path d="M121.5 374.3l-.4 2.3M121.5 360.2h2.6M121.6 368.4l.2 2.4M121.6 370.7v2.4M121.8 372l-.1 2.4M121.9 367.4l.3 2.4M121.9 369.7l.1 2.3M122 373.2l-.3 2.4M122.1 374.5l-.4 2.4M122.3 371v2.3M122.6 362.8l.8 2.2M122.6 363.8l.8 2.2"/>
<path d="M122.9 361.2l1.6 1.8M122.9 379l-1.1 2.1M123.1 365l.7 2.2M123.3 360.7l1.3 2M123.4 364.4l.7 2.3M123.6 378.4l-1 2.2M123.7 367.2l.3 2.3M123.8 366.1l.4 2.4M123.9 375.5l-1.4 4.6M123.9 376.8l-.6 2.3M124 374.3l-.4 2.3M124 368.4l.2 2.4"/>
<path d="M124.1 370.7v2.4M124.1 361.8l1.4 2M124.3 372l-.2 2.4M124.4 369.7l.1 2.3M124.4 367.8l.3 2.4M124.4 373.2l-.3 2.4M124.5 374.9l-.5 2.4M124.6 361.4l1.5 1.9M124.8 371.4l-.1 2.4M124.9 360.3h-1.4l-.9 .3M125 362.8l.9 2.2M125.1 364l.9 2.2"/>
<path d="M125.1 363.8l.8 2.2M125.7 377.8l-.7 2.3M125.8 378l-1 2.2M125.9 378.8l-1.1 2.2M126 364.8l.7 2.3M126 360.7l1.9 1.5M126.1 367.2l.3 2.3M126.2 366.1l.5 2.4M126.3 367.4l.4 2.3M126.4 376.8l-.7 2.3M126.4 374.3l-.4 2.3M126.5 374.5l-.4 2.3"/>
<path d="M126.5 370.7v2.4M126.7 364.3l.9 2.2M126.7 370.9v2.4M126.8 369.7l.1 2.3M126.8 362l1.1 2.1M126.9 375.4l-.6 2.3M126.9 373.2l-.3 2.4M127 368.3l.2 2.4M127 362.6l.9 2.2M127.2 371.9l-.1 2.3M127.5 380l-1.1 2.1M127.6 378.2l-.9 2.2"/>
<path d="M127.9 367.6l.5 2.4M128.3 366l.5 2.3M128.4 365.2l.7 2.6M128.4 374.7l-.5 2.4M128.4 371.2v2.3M128.5 376.6l-.6 2.3M128.6 377.8l-.8 2.2M128.6 363.1l1.2 2.1M128.8 376.7l-.7 2.2M128.9 369.5l.1 2.4M129 373l-.3 2.4M129.1 367.8l.2 4.1"/>
<path d="M129.1 367.8l.1 .6M129.2 361.1l1.2 2M129.2 374.3l-.3 2.3M129.3 373.1l-.3 2.4M129.4 370.7l-.1 2.4M130.2 366.4l.6 2.3M130.6 377l-.8 2.3M130.9 364.2l.7 2.2M130.9 369.9l.2 2.3M131.1 373.4l-.3 2.4M131.6 378.2l-.7 2.3M131.9 367.6l.3 2.4"/>
<path d="M132.2 374.7l-.3 2.4M132.3 371.1v2.4M132.6 362.5l.8 2.2M133.4 380l-.8 2.2M133.7 365.8l.5 2.4M134.2 376.5l-.5 2.3M134.4 369.4l.1 2.4M134.5 373l-.1 2.3M134.7 371.6v2.4M134.9 375.2l.3 2.4M135 368l-.2 2.4M135.5 378.8l.7 2.3"/>
<path d="M135.9 364.4l-.6 2.4M137.4 361.1l-1 2.2M149.8 360.3l1.2 2.1M151.5 363.6l.7 2.2M152.4 377.9l-.6 2.3M152.4 367l.4 2.4M152.9 374.3l-.3 2.4M153 370.6v2.5M153.7 362.7l.4 2.3M154.3 366.2l.3 2.4M154.8 369.7l.4 2.4M155.4 373.3l.3 2.4"/>
<path d="M155.9 376.8l.2 1.2M156.1 378l-.7 1.1M156.1 378h2.6M158.3 360h1.3M159.9 378h2.4M160.7 360h2.4M163.5 378h2.4M164.3 360h1.3M166.6 360.4a5.4 5.4 0 0 1 9 .7 20.9 20.9 0 0 1 0 22.4 5.5 5.5 0 0 1-9.5 0 20.9 20.9 0 0 1 0-22.4zM167 378h2.5M170.6 378h2.4M173.8 361.9l.7 2.3"/>
<path d="M174.2 378h2.7M174.5 362.7l.3 2.3M174.8 365.3l.6 3.8M175 366.2l.4 2.4M175.2 377.4l-.5 2.4M175.5 370.3l.1 2.4M175.6 373.9l-.3 2.4M175.6 369.8l.3 2.3M176.1 362.4l.6 2.3M176.1 373.3l.4 2.4M176.7 376.9l.2 1.1-1.1 1.9M176.7 380l-.6 2.3"/>
<path d="M177 365.8l.4 2.4M177.4 376.5l-.4 2.3M177.5 369.4l.1 2.3M177.6 372.9l-.1 2.4M10.1 398.2h12.7M93.5 380.5l1.2 1.8M93.5 380.5l.4 .8M95.7 383l.5 .4 1.6 .5M95.7 382.7l2 1.4M96.3 382.8l2 1.3M96.5 384.2v.1M97.5 384.8l1.2 .3h1.2"/>
<path d="M98.2 382.7l1.9 1.4M98.4 382.5l1.9 1.5M99.5 384.5h.5M100.6 382.2l1.8 1.6M100.6 382.7l2 1.4M100.8 386.2h.3M101.1 382.7l-.9 .7-1.2 .4M101.1 384.2l-.9 .2h-1.4M101.7 384.1l-1.2 .4-1.1-.1M102 384.5h.4M102.3 386l-1.5 .2M102.7 381.8l1.7 1.7"/>
<path d="M103 383.6l-2 1.3M103.1 382.7l1.9 1.4M103.4 384.2l1.2 .3 1.2-.1M103.6 384.2l-1.2 .3-1.1-.1M103.8 384.3l-.9 .2-1.5-.2M104 382.1l-1.8 1.5M104.4 384.5h.5M104.5 382l-1.7 1.6M104.7 386l-1.4 .2M104.9 381.5l1.7 1.7M105.2 380.7l-1.4 2M105.3 384l-1.9 1.5"/>
<path d="M105.5 382.7l2 1.4M105.5 384.1l2.3 .4M106 384.2l-1.2 .3-1.1-.1M106.3 383.2l-1.7 1.7M106.4 382.1l-1.8 1.5M106.7 382.3l-1.8 1.5M106.8 384.5h.6M107.1 381.1l1.6 1.8M107.2 386l-1.5 .2M107.3 381.1l-1.3 2.1M107.5 383.9l1.2 .4 1.1 .2h-.5M107.7 384l-1.9 1.5"/>
<path d="M108 382.7l1.9 1.4M108.1 380.2l-1.1 2.1M108.5 384.2l-.9 .2h-1.4M108.8 383.2l-1.7 1.7M108.8 382.6l-1.9 1.4M108.9 382l-1.8 1.6M109.3 380.7l1.5 2M109.6 383.7l2.2 .8M109.6 386l-1.4 .2M109.8 381.1l-1.3 2.1M110.2 384l-1.9 1.5M110.4 382.7l2 1.4"/>
<path d="M110.6 380.2l-1.1 2.1M111 384.2l-1.3 .3-1.1-.1M111 382.9l-2 1.3M111.3 383.2l-1.7 1.7M111.3 382.1l-1.7 1.5M111.6 380.4l1.3 1.9M111.7 383.4l2.1 1M111.8 384.5h.5M112.1 386l-1.5 .2M112.2 381.1l-1.2 2.1M112.6 384l-1.9 1.5M112.9 382.7l1.9 1.4"/>
<path d="M113 380.2l-1.1 2.1M113.1 383.2l-2.1 1.1M113.1 380.1l-1.3 2M113.4 384.2l-1.2 .3-1.1-.1M113.7 383.2l-1.7 1.7M113.7 382.1l-1.7 1.5M113.8 380.8l1.5 1.9M113.8 383.1l2.1 1.2M114.2 384.5h.5M114.6 386l-1.5 .2M114.7 381.1l-1.3 2.1M115.1 384l-1.9 1.5"/>
<path d="M115.2 383.5l-2.2 .9M115.3 380.4l-1.3 2M115.5 380.2l-1.1 2.1M115.9 384.2l-1.3 .3-1.1-.1M115.9 382.9l2 1.2M116.2 383.5l2.1 .9M116.2 383.2l-1.7 1.7M116.2 382l-1.7 1.6M116.7 384.5h.5M117 386l-1.5 .2M117.1 381.1l-1.2 2.1M117.3 383.7l-1.2 .6-1.1 .2"/>
<path d="M117.5 384l-1.8 1.5M117.6 380.8l-1.5 1.9M117.9 380.2l-1.1 2.1M118.3 384.2l-1.2 .3-1.1-.1M118.6 383.2l-1.7 1.7M118.7 382.1l-1.8 1.5M119 383.7l1.4 .6M119.1 384.5h.5M119.3 383.8l-1-1.3 .7 1.1 1.1 .6M119.3 381l1.4 1.9M119.3 383.9l-1 .4-1.2 .2M119.5 386l-1.5 .2"/>
<path d="M119.5 381.1l-1.2 2.1M119.8 381.2l-1.6 1.8M120 384l-1.9 1.5M120.1 384.7l1.9 1.4M120.4 384.3l1.2 .3h.9M121 383.2l-1.6 1.7M121.1 382.1l-1.7 1.5M121.4 384.1l-1.4 .4-1-.1M121.5 384.5h2.6M121.7 383.7l1.4 .6 .8 .1M121.8 383.7l-2.3 .8M122 381.6l-1.7 1.7"/>
<path d="M122 381.1l-1.2 2.1M122.4 384l-1.8 1.5M122.9 380.2l-1.1 2.1M123.1 385.5l-1.2 .5-1.5 .2M123.5 383.2l-1.7 1.7M123.6 383.9l-1.4 .5h-.9M124.2 381.9l-1.8 1.6M124.2 381.2l-1.5 1.8M124.5 381.1l-1.3 2.1M125.3 384l-1.9 1.5M125.3 380.2l-1.1 2.1M125.4 386.4l-1.6 .2-.7-.1"/>
<path d="M125.6 383l-1.9 1.3M125.7 383.1l-1.7 1.7M126.1 381.5l-1.6 1.7M126.9 388l-1.5 .2h11.9M127.2 383.2l-.9 .6-1.2 .5M127.3 381.1l-1.3 2M127.6 380l-1.2 2.1M128.4 384.5l-1.9 1.5M129.3 380.4l-1.3 2M129.9 386.1l-1.9 1.5M130.4 381.6l-1.2 2M132 383.3l-1.3 1.9"/>
<path d="M134.9 387.9h20.8l12.2 5.7h-20.8zM134.9 387.9l-3.3-21.3h20.8l3.3 21.3M136.7 382.2l1.2 2.1M138.5 388.2h2.4M138.6 385.3l1.7 1.7M141.4 387.6l.7 .3 1.6 .3M142.1 388.2h1.7M147.1 387.1l-2.2 1M147.7 392.5l-.6 1.1M149.5 389.4l-1.2 2.1M149.6 384.6l-1.5 1.8M151.3 386.3l-1.2 2.1"/>
<path d="M151.3 381.4l-1 2.1M153.1 383.2l-1.2 2.1M154.9 380.2l-1.2 2M167.2 390.9l-2.6 .5h2.1M168.7 391.1l-2 .3M170.1 388.9l-1.9 1.4M170.6 389l-2.7 4.6M171.7 389.3l-1.9 1.4M172.4 385.8l-1.5 2.2M172.4 385.8l-1.2 2.1M173.1 384.3l-.7 1.5M173.4 384l-1 1.8"/>
<path d="M174 386.5l-1.4 2M174.4 380.9l-.7 2.3M175.2 380.9l-1.2 2M175.6 383.4l-1 2.1M133.8 410.9l-2.2 3.8h4.4l-2.2-3.8v6.4"/>
<circle cx="64.1" cy="50.5" r="25.4"/>
<circle cx="64.1" cy="50.5" r="15.9"/>
<circle cx="64.1" cy="103.9" r="19"/>
<circle cx="64.1" cy="103.9" r="14"/>
</g>
<g fill="#000">
<path d="M73.8 42.2l2.7-1.5-2.1 2.3zM89.4 52.7l3.1-.2-.1 1zM97.4 101.1l-1.1 2.9-.9-.5zM79.4 131.2l.9 .5-2 2.4zM137.4 125l.7-.7 1.7 2.6zM191.1 133.3l.5 3.1h-1zM215.5 125.7l.5 3h-1zM190.6 155.7h1l-.5 3zM59.5 164.5h1l-.5 3.1zM60 158.7l.5 3.1h-1zM205.4 158.7l.5 3.1h-1zM139 181.8l3.1 .4-3 .6z"/>
<path d="M140.5 198.4l3.1-.5-2.8 1.4zM183.9 186l.5 3.1h-1zM194.7 182.8l.5 3.1h-1zM143.2 216.7l2.3-2.1-1.5 2.7zM183.4 211.5h1l-.5 3.1zM194.2 211.5h1l-.5 3.1zM204.9 211.5h1l-.5 3.1zM215 211.5h1l-.5 3.1zM141.1 246.5l3.1-.5v1zM169.8 246l3.1 .5-3.1 .5z"/>
</g>
<g font-size="8.5">
<text x="39.1" y="282.2" transform="rotate(90 39.1 282.2)">Regular Size: M14x1.5, 3/4 drive</text>
<text x="54.1" y="282.2" transform="rotate(90 54.1 282.2)">Custom Mag Bolt Reproduction</text>
</g>
<text font-size="7.8" x="231.8" y="162" transform="rotate(90 231.8 162)">Grade 8 or above Steel</text>
<g font-size="4.3">
<text x="62.6" y="54.7" transform="rotate(90 62.6 54.7)">Ø.625</text>
<text x="100.2" y="57.9" transform="rotate(90 100.2 57.9)">Ø1</text>
<text x="128.3" y="99.5" transform="rotate(90 128.3 99.5)">(R0.1)</text>
<text x="86.3" y="110.7" transform="rotate(90 86.3 110.7)">.75±.01</text>
<text x="58.5" y="146.3" transform="rotate(90 58.5 146.3)">.175</text>
<text x="189.7" y="144.1" transform="rotate(90 189.7 144.1)">.5</text>
<text x="214" y="165.9" transform="rotate(90 214 165.9)">1.75</text>
<text x="203.8" y="179.4" transform="rotate(90 203.8 179.4)">1.1±.02</text>
<text x="99.1" y="187.9" transform="rotate(90 99.1 187.9)">(0.03125 X 45°)</text>
<text x="193.2" y="190.4" transform="rotate(90 193.2 190.4)">.625±.02</text>
<text x="113.5" y="212.6" transform="rotate(90 113.5 212.6)">M14x1.5 - 6g</text>
<text x="132.3" y="233.8" transform="rotate(90 132.3 233.8)">Lead in required. (0.045 x 45°)</text>
<text x="177.3" y="233.7" transform="rotate(90 177.3 233.7)">Please lead out</text>
<text x="155.5" y="236.9" transform="rotate(90 155.5 236.9)">.625±.005</text>
<text x="182.4" y="234.2" transform="rotate(90 182.4 234.2)">Thread Length.</text>
<text x="187.5" y="239.3" transform="rotate(90 187.5 239.3)">.5625±.01</text>
<text x="79.2" y="252.2" transform="rotate(90 79.2 252.2)">specs otherwise.</text>
<text x="84.3" y="252" transform="rotate(90 84.3 252)">Metric threads, SAE</text>
<text x="12.3" y="284.2" transform="rotate(90 12.3 284.2)">B</text>
<text x="5.4" y="296.1" transform="rotate(90 5.4 296.1)">2:1</text>
<text x="5.4" y="381.7" transform="rotate(90 5.4 381.7)">1/1</text>
<text x="12.3" y="403.4" transform="rotate(90 12.3 403.4)">1</text>
</g>
<g font-size="3.6">
<text x="5.7" y="215.6" transform="rotate(90 5.7 215.6)">DRAWN</text>
<text x="12" y="215.6" transform="rotate(90 12 215.6)">CHECKED</text>
<text x="18.4" y="215.6" transform="rotate(90 18.4 215.6)">APPROVED</text>
<text x="5.7" y="236.9" transform="rotate(90 5.7 236.9)">Jordan Vlieg</text>
<text x="5.7" y="263.8" transform="rotate(90 5.7 263.8)">1/30/2024</text>
<text x="19" y="281.6" transform="rotate(90 19 281.6)">SIZE</text>
<text x="5.7" y="282.4" transform="rotate(90 5.7 282.4)">SCALE</text>
<text x="47.7" y="282.2" transform="rotate(90 47.7 282.2)">TITLE</text>
<text x="63.5" y="282.2" transform="rotate(90 63.5 282.2)">PROJECT</text>
<text x="19" y="301" transform="rotate(90 19 301)">CODE</text>
<text x="5.7" y="316.9" transform="rotate(90 5.7 316.9)">WEIGHT</text>
<text x="19" y="323.3" transform="rotate(90 19 323.3)">DWG NO</text>
<text x="5.7" y="367.8" transform="rotate(90 5.7 367.8)">SHEET</text>
<text x="19" y="400.9" transform="rotate(90 19 400.9)">REV</text>
</g>
</svg>
